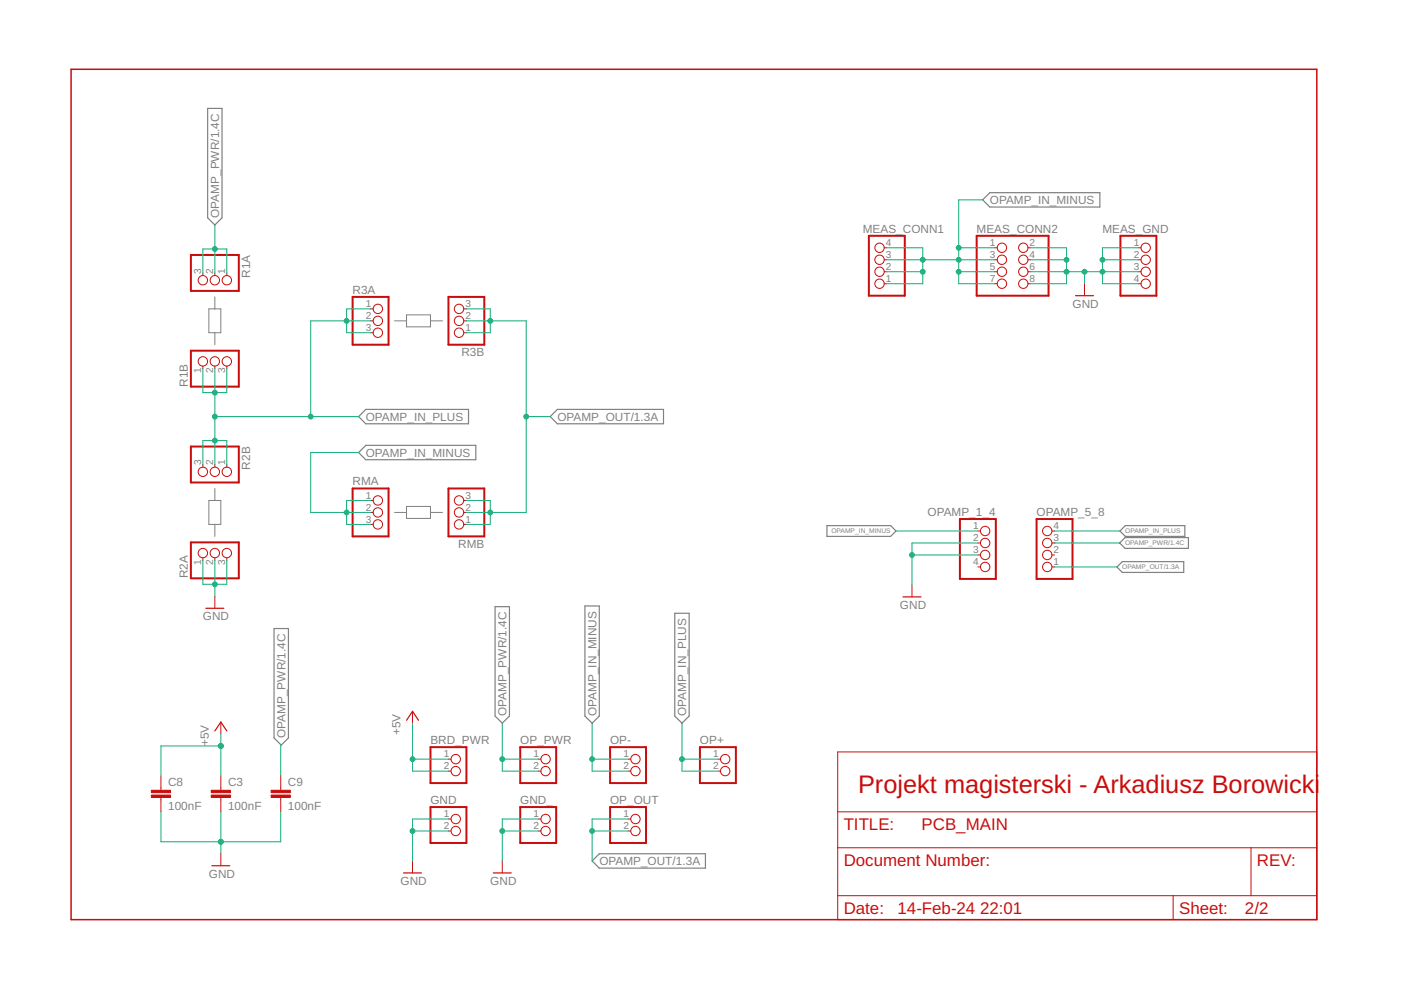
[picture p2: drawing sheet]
<svg xmlns="http://www.w3.org/2000/svg" width="297mm" height="210mm" viewBox="0 0 297 210" stroke-linecap="round" stroke-linejoin="round" font-family="sans-serif">
<path d="M44.3 65.5h2.5v5h-2.5zM45.6 62.9v2.6M45.6 70.5v2.6M83.7 68h2.5M86.2 66.8h5.1v2.5h-5.1zM91.3 68h2.5M44.3 106.1h2.5v5.1h-2.5zM45.6 103.6v2.5M45.6 111.2v2.5M83.7 108.6h2.5M86.2 107.4h5.1v2.5h-5.1zM91.3 108.6h2.5" fill="none" stroke="#808080" stroke-width=".21"/>
<g fill="none" stroke="#808080" stroke-width=".25">
<path d="M44 23h3.1v23.2l-1.5 1.5-1.6-1.5zM208.3 42.4l1.6-1.5h23.3v3h-23.3zM77.6 86.8h21.7v3.1h-21.7l-1.6-1.6zM77.6 94.4h23.3v3.1h-23.3l-1.6-1.6zM118.2 86.8h22.5v3.1h-22.5l-1.6-1.6zM175.3 111.4h13.5l1.2 1.2-1.2 1.1h-13.5zM237.4 112.6l1.2-1.2h12.6v2.3h-12.6zM238.5 114h13.5v2.3h-13.5l-1.1-1.2zM58.1 133.3h3.1v23.2l-1.6 1.5-1.5-1.5zM105 128.6h3v23.2l-1.5 1.5-1.5-1.5zM124 128.5h3.1v23.3l-1.6 1.5-1.5-1.5zM143.1 130h3v21.8l-1.5 1.5-1.5-1.5z"/>
<path d="M236.8 120.2l1.2-1.1h13v2.3h-13zM125.5 182.5l1.6-1.5h22.5v3.1h-22.5z"/>
</g>
<path d="M15.1 14.7h264.1v180.3h-264.1z" fill="none" stroke="#c90d0c" stroke-width=".32"/>
<g fill="none" stroke="#c90d0c" stroke-width=".21">
<path d="M43 57.9v.5M45.6 57.9v.5M48.1 57.9v.5M187.5 52.5h.5M187.5 55.1h.5M187.5 57.6h.5M210.9 52.5h.5M210.9 55.1h.5M210.9 57.6h.5M217.9 52.5h.6M217.9 55.1h.6M217.9 57.6h.6"/>
<path d="M241.4 52.5h.5M241.4 55.1h.5M241.4 57.6h.5M43 77.6v.6M45.6 77.6v.6M48.1 77.6v.6M78.6 70.5h.5M78.6 68h.5M78.6 65.5h.5M98.3 70.5h.6M98.3 68h.6M98.3 65.5h.6"/>
<path d="M187.5 60.2h.5M210.9 60.2h.5M217.9 60.2h.6M229.9 60.2v2.5M241.4 60.2h.5M43 98.5v.6M45.6 98.5v.6M48.1 98.5v.6M43 118.3v.5M45.6 118.3v.5M48.1 118.3v.5M78.6 106.1h.5"/>
<path d="M78.6 108.6h.5M78.6 111.2h.5M98.3 106.1h.6M98.3 108.6h.6M98.3 111.2h.6M207.3 117.7h.6M207.3 115.1h.6M207.3 112.6h.6M223 117.7h.6M223 115.1h.6M223 112.6h.6M45.6 126.4v2.6"/>
<path d="M193.4 124v2.6M207.3 120.2h.6M223 120.2h.6M46.8 153.1v2.5M87.5 150.8v2.5M177.6 159.4h101.6v35.6h-101.6zM34.1 164.5v3.1M34.1 169.1v3M46.8 164.5v3.1M46.8 169.1v3M59.5 164.5v3.1M59.5 169.1v3"/>
<path d="M95.1 173.7h.5M95.1 176.2h.5M95.1 161h.5M95.1 163.5h.5M114.1 173.7h.6M114.1 176.2h.6M114.1 161h.6M114.1 163.5h.6M133.2 173.7h.5M133.2 176.2h.5M133.2 161h.5M133.2 163.5h.5"/>
<path d="M152.2 161h.6M152.2 163.5h.6M177.6 179.7h101.6M177.6 172.1h101.6M265.2 179.7v10.2M46.8 181v2.6M87.5 182.5v2.6M106.5 182.5v2.6M177.6 189.9h101.6M248.7 189.9v5.1"/>
<circle cx="43" cy="59.4" r=".99"/>
<circle cx="45.6" cy="59.4" r=".99"/>
<circle cx="48.1" cy="59.4" r=".99"/>
<circle cx="186.5" cy="57.6" r=".99"/>
<circle cx="186.5" cy="55.1" r=".99"/>
<circle cx="186.5" cy="52.5" r=".99"/>
<circle cx="212.4" cy="52.5" r=".99"/>
<circle cx="212.4" cy="55.1" r=".99"/>
<circle cx="212.4" cy="57.6" r=".99"/>
<circle cx="217" cy="52.5" r=".99"/>
<circle cx="217" cy="55.1" r=".99"/>
<circle cx="217" cy="57.6" r=".99"/>
<circle cx="242.9" cy="55.1" r=".99"/>
<circle cx="242.9" cy="57.6" r=".99"/>
<circle cx="242.9" cy="52.5" r=".99"/>
<circle cx="43" cy="76.6" r=".99"/>
<circle cx="45.6" cy="76.6" r=".99"/>
<circle cx="48.1" cy="76.6" r=".99"/>
<circle cx="80.1" cy="65.5" r=".99"/>
<circle cx="80.1" cy="68" r=".99"/>
<circle cx="80.1" cy="70.5" r=".99"/>
<circle cx="97.3" cy="70.5" r=".99"/>
<circle cx="97.3" cy="68" r=".99"/>
<circle cx="97.3" cy="65.5" r=".99"/>
<circle cx="186.5" cy="60.2" r=".99"/>
<circle cx="212.4" cy="60.2" r=".99"/>
<circle cx="217" cy="60.2" r=".99"/>
<circle cx="242.9" cy="60.2" r=".99"/>
<circle cx="43" cy="100" r=".99"/>
<circle cx="43" cy="117.3" r=".99"/>
<circle cx="45.6" cy="100" r=".99"/>
<circle cx="45.6" cy="117.3" r=".99"/>
<circle cx="48.1" cy="117.3" r=".99"/>
<circle cx="48.1" cy="100" r=".99"/>
<circle cx="80.1" cy="106.1" r=".99"/>
<circle cx="80.1" cy="111.2" r=".99"/>
<circle cx="80.1" cy="108.6" r=".99"/>
<circle cx="97.3" cy="111.2" r=".99"/>
<circle cx="97.3" cy="108.6" r=".99"/>
<circle cx="97.3" cy="106.1" r=".99"/>
<circle cx="208.9" cy="117.7" r=".99"/>
<circle cx="208.9" cy="112.6" r=".99"/>
<circle cx="208.9" cy="115.1" r=".99"/>
<circle cx="222" cy="117.7" r=".99"/>
<circle cx="222" cy="115.1" r=".99"/>
<circle cx="222" cy="112.6" r=".99"/>
<circle cx="208.9" cy="120.2" r=".99"/>
<circle cx="222" cy="120.2" r=".99"/>
<circle cx="96.6" cy="161" r=".99"/>
<circle cx="96.6" cy="163.5" r=".99"/>
<circle cx="96.6" cy="173.7" r=".99"/>
<circle cx="96.6" cy="176.2" r=".99"/>
<circle cx="115.7" cy="161" r=".99"/>
<circle cx="115.7" cy="163.5" r=".99"/>
<circle cx="115.7" cy="173.7" r=".99"/>
<circle cx="115.7" cy="176.2" r=".99"/>
<circle cx="134.7" cy="161" r=".99"/>
<circle cx="134.7" cy="163.5" r=".99"/>
<circle cx="134.7" cy="173.7" r=".99"/>
<circle cx="134.7" cy="176.2" r=".99"/>
<circle cx="153.8" cy="161" r=".99"/>
<circle cx="153.8" cy="163.5" r=".99"/>
</g>
<path d="M228 62.7h3.8M43.6 129h3.9M191.5 126.6h3.8M45.6 155l1.2-1.9 1.3 1.9M86.2 152.7l1.3-1.9 1.2 1.9M44.9 183.6h3.8M85.6 185.1h3.8M104.6 185.1h3.8" fill="none" stroke="#c90d0c" stroke-width=".25"/>
<g fill="#c90d0c" stroke="#c90d0c" stroke-width=".21">
<path d="M57.5 168.6h4.1v.5h-4.1z"/>
<path d="M57.5 167.6h4.1v.5h-4.1z"/>
<path d="M32.1 168.6h4.1v.5h-4.1z"/>
<path d="M32.1 167.6h4.1v.5h-4.1z"/>
<path d="M44.8 168.6h4.1v.5h-4.1z"/>
<path d="M44.8 167.6h4.1v.5h-4.1z"/>
</g>
<g fill="none" stroke="#c90d0c" stroke-width=".42">
<path d="M40.5 54.1h10.1v7.6h-10.1zM184.2 50h7.6v12.7h-7.6zM207.1 50h15.2v12.7h-15.2zM237.6 50h7.6v12.7h-7.6zM40.5 74.4h10.1v7.6h-10.1zM74.8 62.9h7.6v10.2h-7.6zM95.1 62.9h7.6v10.2h-7.6zM40.5 94.7h10.1v7.6h-10.1zM40.5 115h10.1v7.6h-10.1zM74.8 103.6h7.6v10.1h-7.6zM95.1 103.6h7.6v10.1h-7.6zM203.5 110h7.6v12.7h-7.6z"/>
<path d="M219.8 110h7.6v12.7h-7.6zM91.3 158.4h7.6v7.6h-7.6zM110.3 158.4h7.6v7.6h-7.6zM129.3 158.4h7.7v7.6h-7.7zM148.4 158.4h7.6v7.6h-7.6zM91.3 171.1h7.6v7.6h-7.6zM110.3 171.1h7.6v7.6h-7.6zM129.3 171.1h7.7v7.6h-7.7z"/>
</g>
<g fill="none" stroke="#0dab76" stroke-width=".21">
<path d="M43 57.9v-5.1h5.1v5.1M45.6 47.7v10.2M188 57.6h7.6M188 55.1h22.9M188 52.5h7.6v7.7h-7.6M203.3 57.6h7.6M203.3 52.5h7.6M208.3 42.4h-5v17.8h7.6M218.5 57.6h22.9M218.5 55.1h7.6M218.5 52.5h7.6v7.7h-7.6M229.9 57.6v2.6"/>
<path d="M233.7 55.1h7.7M241.4 52.5h-7.7v7.7h7.7M43 78.2v5h5.1v-5M45.6 78.2v20.3M78.6 68h-12.7v20.3M78.6 65.5h-5.1v5h5.1M98.9 68h12.7v40.6h-12.7M98.9 65.5h5v5h-5M43 98.5v-5.1h5.1v5.1M45.6 88.3h30.4M76 95.9h-10.1v12.7h12.7M111.6 88.3h5"/>
<path d="M43 118.8v5.1h5.1v-5.1M45.6 118.8v7.6M78.6 106.1h-5.1v5.1h5.1M98.9 106.1h5v5.1h-5M190 112.6h17.3M193.4 117.7h13.9M207.3 115.1h-13.9v8.9M223.6 115.1h13.8M223.6 112.6h13.8M223.6 120.2h13.2M46.8 158.2h-12.7v6.3M46.8 155.6v8.9"/>
<path d="M59.5 157.9v6.6M87.5 153.3v10.2h7.6M106.5 153.3v10.2h7.6M125.5 153.3v10.2h7.7M144.6 153.3v10.2h7.6M34.1 172.1v6.4h25.4v-6.4M46.8 172.1v8.9M87.5 161h7.6M87.5 176.2h7.6M95.1 173.7h-7.6v8.8M106.5 161h7.6M106.5 176.2h7.6"/>
<path d="M114.1 173.7h-7.6v8.8M125.5 161h7.7M125.5 176.2h7.7M133.2 173.7h-7.7v8.8M144.6 161h7.6"/>
</g>
<g fill="#0dab76" stroke="#0dab76" stroke-width=".21">
<circle cx="46.8" cy="158.2" r=".51"/>
<circle cx="87.5" cy="161" r=".51"/>
<circle cx="46.8" cy="178.5" r=".51"/>
<circle cx="87.5" cy="176.2" r=".51"/>
<circle cx="226.1" cy="55.1" r=".51"/>
<circle cx="226.1" cy="57.6" r=".51"/>
<circle cx="233.7" cy="57.6" r=".51"/>
<circle cx="233.7" cy="55.1" r=".51"/>
<circle cx="229.9" cy="57.6" r=".51"/>
<circle cx="45.6" cy="123.9" r=".51"/>
<circle cx="106.5" cy="176.2" r=".51"/>
<circle cx="193.4" cy="117.7" r=".51"/>
<circle cx="45.6" cy="93.4" r=".51"/>
<circle cx="45.6" cy="83.2" r=".51"/>
<circle cx="45.6" cy="88.3" r=".51"/>
<circle cx="65.9" cy="88.3" r=".51"/>
<circle cx="73.5" cy="68" r=".51"/>
<circle cx="144.6" cy="161" r=".51"/>
<circle cx="111.6" cy="88.3" r=".51"/>
<circle cx="103.9" cy="68" r=".51"/>
<circle cx="103.9" cy="108.6" r=".51"/>
<circle cx="125.5" cy="176.2" r=".51"/>
<circle cx="73.5" cy="108.6" r=".51"/>
<circle cx="195.6" cy="57.6" r=".51"/>
<circle cx="195.6" cy="55.1" r=".51"/>
<circle cx="203.3" cy="55.1" r=".51"/>
<circle cx="203.3" cy="57.6" r=".51"/>
<circle cx="203.3" cy="52.5" r=".51"/>
<circle cx="125.5" cy="161" r=".51"/>
<circle cx="45.6" cy="52.8" r=".51"/>
<circle cx="106.5" cy="161" r=".51"/>
</g>
<text font-size="5.4" fill="#c90d0c" x="181.9" y="168.1">Projekt magisterski - Arkadiusz Borowicki</text>
<g font-size="3.6" fill="#c90d0c">
<text x="178.9" y="175.9">TITLE:</text>
<text x="195.4" y="175.9">PCB_MAIN</text>
<text x="178.9" y="183.6">Document Number:</text>
<text x="266.5" y="183.6">REV:</text>
<text x="178.9" y="193.7">Date:</text>
<text x="190.3" y="193.7">14-Feb-24</text>
<text x="207.8" y="193.7">22:01</text>
<text x="250" y="193.7">Sheet:</text>
<text x="264" y="193.7">2/2</text>
</g>
<g font-size="2.5" fill="#808080">
<text x="46.4" y="46.2" transform="rotate(-90 46.4 46.2)">OPAMP_PWR/1.4C</text>
<text x="209.9" y="43.3">OPAMP_IN_MINUS</text>
<text x="182.9" y="49.4">MEAS_CONN1</text>
<text x="207.1" y="49.4">MEAS_CONN2</text>
<text x="233.7" y="49.4">MEAS_GND</text>
<text x="53" y="58.9" transform="rotate(-90 53 58.9)">R1A</text>
<text x="74.8" y="62.3">R3A</text>
<text x="227.4" y="65.2">GND</text>
<text x="97.8" y="75.5">R3B</text>
<text x="39.8" y="82" transform="rotate(-90 39.8 82)">R1B</text>
<text x="77.5" y="89.2">OPAMP_IN_PLUS</text>
<text x="118.2" y="89.2">OPAMP_OUT/1.3A</text>
<text x="53" y="99.6" transform="rotate(-90 53 99.6)">R2B</text>
<text x="77.5" y="96.8">OPAMP_IN_MINUS</text>
<text x="74.8" y="102.9">RMA</text>
<text x="196.7" y="109.4">OPAMP_1_4</text>
<text x="219.8" y="109.4">OPAMP_5_8</text>
<text x="97.1" y="116.1">RMB</text>
<text x="39.8" y="122.6" transform="rotate(-90 39.8 122.6)">R2A</text>
<text x="43" y="131.5">GND</text>
<text x="190.8" y="129.1">GND</text>
<text x="84.9" y="155.9" transform="rotate(-90 84.9 155.9)">+5V</text>
<text x="107.4" y="151.8" transform="rotate(-90 107.4 151.8)">OPAMP_PWR/1.4C</text>
<text x="126.4" y="151.8" transform="rotate(-90 126.4 151.8)">OPAMP_IN_MINUS</text>
<text x="145.5" y="151.8" transform="rotate(-90 145.5 151.8)">OPAMP_IN_PLUS</text>
<text x="44.3" y="158.2" transform="rotate(-90 44.3 158.2)">+5V</text>
<text x="60.5" y="156.5" transform="rotate(-90 60.5 156.5)">OPAMP_PWR/1.4C</text>
<text x="91.3" y="157.8">BRD_PWR</text>
<text x="110.3" y="157.8">OP_PWR</text>
<text x="129.4" y="157.8">OP-</text>
<text x="148.4" y="157.8">OP+</text>
<text x="35.6" y="166.7">C8</text>
<text x="48.3" y="166.7">C3</text>
<text x="61" y="166.7">C9</text>
<text x="35.6" y="171.8">100nF</text>
<text x="48.3" y="171.8">100nF</text>
<text x="61" y="171.8">100nF</text>
<text x="91.3" y="170.5">GND</text>
<text x="110.3" y="170.5">GND_</text>
<text x="129.4" y="170.5">OP_OUT</text>
<text x="127.1" y="183.4">OPAMP_OUT/1.3A</text>
<text x="44.3" y="186.1">GND</text>
<text x="84.9" y="187.6">GND</text>
<text x="104" y="187.6">GND</text>
</g>
<g font-size="2.1" fill="#808080">
<text x="187.8" y="52.2">4</text>
<text x="209.9" y="52.2">1</text>
<text x="218.3" y="52.2">2</text>
<text x="240.4" y="52.2">1</text>
<text x="42.7" y="58.1" transform="rotate(-90 42.7 58.1)">3</text>
<text x="45.2" y="58.1" transform="rotate(-90 45.2 58.1)">2</text>
<text x="47.7" y="58.1" transform="rotate(-90 47.7 58.1)">1</text>
<text x="187.8" y="59.8">1</text>
<text x="187.8" y="57.3">2</text>
<text x="187.8" y="54.7">3</text>
<text x="209.9" y="54.7">3</text>
<text x="209.9" y="57.3">5</text>
<text x="209.9" y="59.8">7</text>
<text x="218.3" y="54.7">4</text>
<text x="218.3" y="57.3">6</text>
<text x="218.3" y="59.8">8</text>
<text x="240.4" y="54.7">2</text>
<text x="240.4" y="57.3">3</text>
<text x="240.4" y="59.8">4</text>
<text x="77.6" y="65.1">1</text>
<text x="98.7" y="65.1">3</text>
<text x="77.6" y="67.7">2</text>
<text x="77.6" y="70.2">3</text>
<text x="98.7" y="70.2">1</text>
<text x="98.7" y="67.7">2</text>
<text x="42.7" y="79.2" transform="rotate(-90 42.7 79.2)">1</text>
<text x="45.2" y="79.2" transform="rotate(-90 45.2 79.2)">2</text>
<text x="47.7" y="79.2" transform="rotate(-90 47.7 79.2)">3</text>
<text x="42.7" y="98.7" transform="rotate(-90 42.7 98.7)">3</text>
<text x="45.2" y="98.7" transform="rotate(-90 45.2 98.7)">2</text>
<text x="47.7" y="98.7" transform="rotate(-90 47.7 98.7)">1</text>
<text x="77.6" y="105.8">1</text>
<text x="98.7" y="105.8">3</text>
<text x="77.6" y="108.3">2</text>
<text x="77.6" y="110.8">3</text>
<text x="98.7" y="110.8">1</text>
<text x="98.7" y="108.3">2</text>
<text x="206.3" y="112.2">1</text>
<text x="223.4" y="112.2">4</text>
<text x="42.7" y="119.8" transform="rotate(-90 42.7 119.8)">1</text>
<text x="45.2" y="119.8" transform="rotate(-90 45.2 119.8)">2</text>
<text x="47.7" y="119.8" transform="rotate(-90 47.7 119.8)">3</text>
<text x="206.3" y="114.8">2</text>
<text x="206.3" y="117.3">3</text>
<text x="206.3" y="119.8">4</text>
<text x="223.4" y="119.8">1</text>
<text x="223.4" y="117.3">2</text>
<text x="223.4" y="114.8">3</text>
<text x="94.1" y="160.6">1</text>
<text x="113.1" y="160.6">1</text>
<text x="132.2" y="160.6">1</text>
<text x="151.2" y="160.6">1</text>
<text x="94.1" y="163.1">2</text>
<text x="113.1" y="163.1">2</text>
<text x="132.2" y="163.1">2</text>
<text x="151.2" y="163.1">2</text>
<text x="94.1" y="173.3">1</text>
<text x="113.1" y="173.3">1</text>
<text x="132.2" y="173.3">1</text>
<text x="94.1" y="175.8">2</text>
<text x="113.1" y="175.8">2</text>
<text x="132.2" y="175.8">2</text>
</g>
<g font-size="1.4" fill="#808080">
<text x="176.3" y="113.1">OPAMP_IN_MINUS</text>
<text x="238.6" y="113.1">OPAMP_IN_PLUS</text>
<text x="238.5" y="115.6">OPAMP_PWR/1.4C</text>
<text x="238" y="120.7">OPAMP_OUT/1.3A</text>
</g>
</svg>
